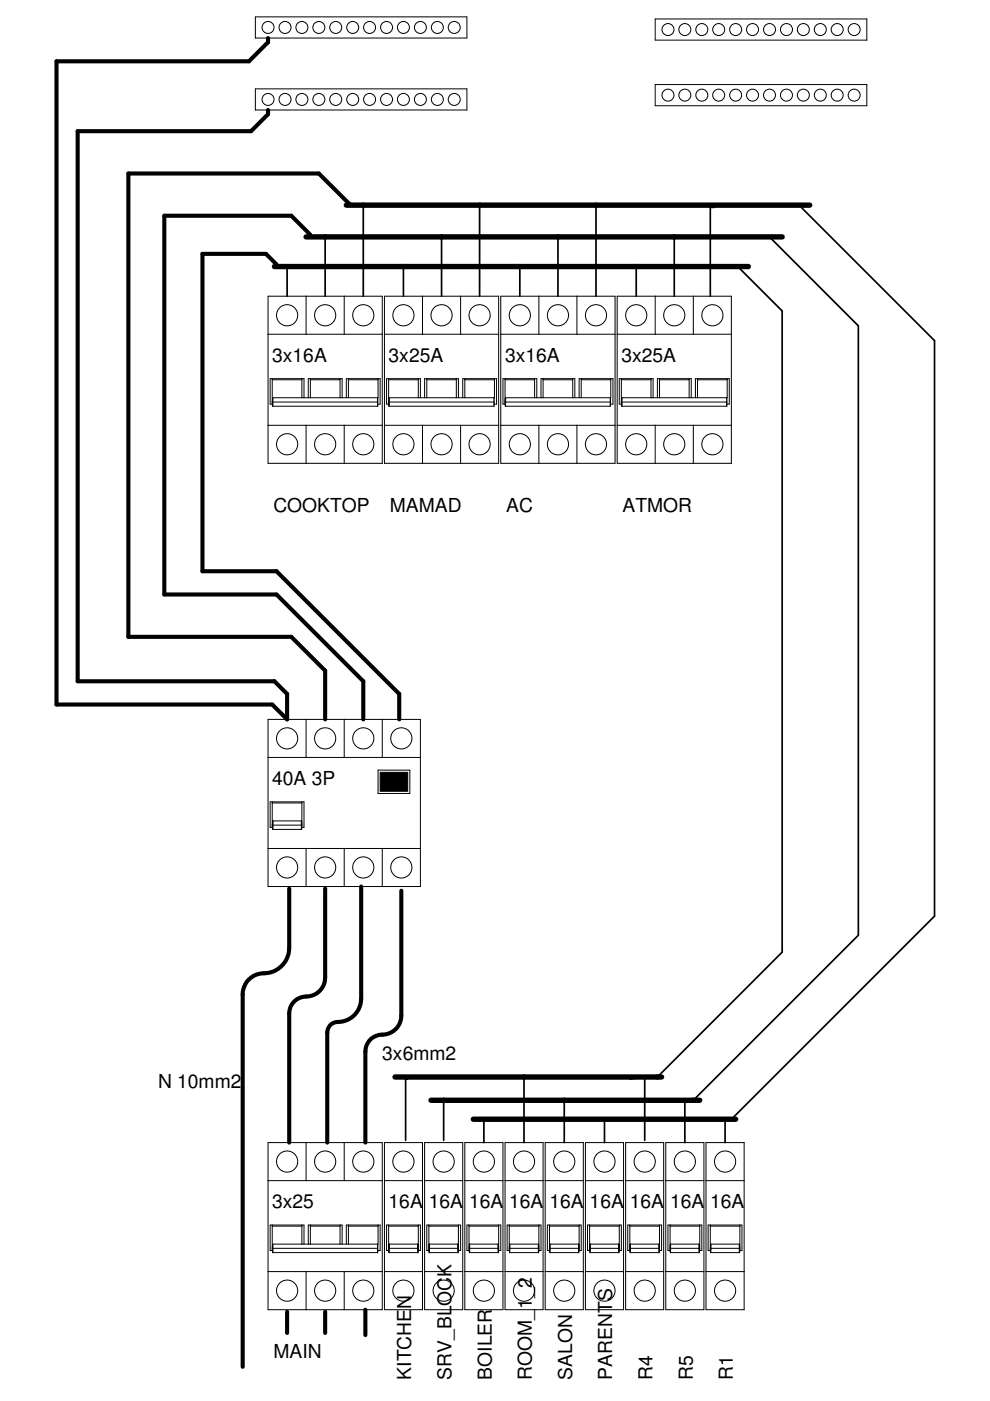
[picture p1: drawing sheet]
<svg xmlns="http://www.w3.org/2000/svg" width="210mm" height="297mm" viewBox="0 0 210 297" stroke-linecap="round" stroke-linejoin="round" font-family="sans-serif">
<g fill="none" stroke="#000" stroke-width=".21">
<path d="M54.1 3.6h44.9v4.5h-44.9zM54.1 18.8h44.9v4.5h-44.9zM138.9 4h44.9v4.5h-44.9zM138.9 17.9h44.9v4.5h-44.9zM56.8 62.8h24.2v35.4h-24.2zM56.8 70.9h24.2M64.9 62.8v8.1M73 62.8v8.1M81.5 62.8h24.2v35.4h-24.2zM81.5 70.9h24.2M89.6 62.8v8.1M97.7 62.8v8.1"/>
<path d="M106.2 62.8h24.2v35.4h-24.2zM106.2 70.9h24.2M114.3 62.8v8.1M122.3 62.8v8.1M130.9 62.8h24.2v35.4h-24.2zM130.9 70.9h24.2M138.9 62.8v8.1M147 62.8v8.1M56.8 90.2h24.2M57.7 80.3l.1 5.8h22.3M57.7 80.5h6.3M64 80.3v4"/>
<path d="M64.5 84.3v-4h-7.2v5.4h.5M64.9 90.2v8M65.4 84.3v-4h7.1v4M65.8 80.3v4M65.8 80.5h6.3M72.1 80.3v4M73 90.2v8M73.4 84.3v-4h7.2v5.4h-.5M73.9 80.3v4h-16.1l-.1 .9h22.4M73.9 80.5h6.3M80.2 80.3v4h-6.2M81.5 90.2h24.2"/>
<path d="M82.4 80.5h6.3M82.4 80.3l.1 5.8h22.3M88.7 80.3v4M89.1 84.3v-4h-7.1v5.4h.5M89.6 90.2v8M90 84.3v-4h7.2v4M90.5 80.5h6.3M90.5 80.3v4M96.8 80.3v4M97.7 90.2v8M98.1 84.3v-4h7.2v5.4h-.5M98.6 80.5h6.2"/>
<path d="M98.6 80.3v4h-16.1l-.1 .9h22.4M104.8 80.3v4h-6.2M106.2 90.2h24.2M107.1 80.5h6.2M107.1 80.3l.1 5.8h22.2M113.3 80.3v4M113.8 84.3v-4h-7.2v5.4h.6M114.3 90.2v8M114.7 84.3v-4h7.2v4M115.1 80.5h6.3M115.1 80.3v4M121.4 80.3v4"/>
<path d="M122.3 90.2v8M122.8 84.3v-4h7.2v5.4h-.6M123.2 80.5h6.3M123.2 80.3v4h-16l-.1 .9h22.3M129.5 80.3v4h-6.2M130.9 90.2h24.2M131.7 80.3l.1 5.8h22.3M131.7 80.5h6.3M138 80.3v4M138.5 84.3v-4h-7.2v5.4h.5M138.9 90.2v8M139.4 84.3v-4h7.2v4"/>
<path d="M139.8 80.5h6.3M139.8 80.3v4M146.1 80.3v4M147 90.2v8M147.4 84.3v-4h7.2v5.4h-.5M147.9 80.3v4h-16.1l-.1 .9h22.4M147.9 80.5h6.3M154.2 80.3v4h-6.2M56.8 152.5h32.3v35.5h-32.3zM64.9 152.5v8.1M73 152.5v8.1M81 152.5v8.1"/>
<path d="M56.8 179.9h32.3M56.8 160.6h32.3M57.7 170l.1 5.9h6.1l.1-5.9M57.7 170.2h6.3M57.8 174.1v1.3h-.5v-5.4h7.2v5.4h-.6v-1.3M57.8 174.1l-.1 .8h6.3l-.1-.8M57.8 174.1h6.1M64.9 179.9v8.1M73 179.9v8.1M80.2 163.3h6.7v4.9h-6.7zM81 179.9v8.1M56.8 242.3h24.2v35.4h-24.2z"/>
<path d="M56.8 250.3h24.2M57.7 259.7l.1 5.9h22.3M57.7 260h6.3M64 259.7v4.1M64.9 242.3v8M65.8 260h6.3M65.8 259.7v4.1M72.1 259.7v4.1M73 242.3v8M73.9 259.7v4.1h-16.1l-.1 .9h22.4M73.9 260h6.3M80.2 259.7v4.1h-6.2"/>
<path d="M81.5 242.3h8.1v35.4h-8.1zM81.5 250.3h8.1M82.4 260h6.3M82.4 259.7l.1 5.9h6.1l.1-5.9M90 242.3h8.1v35.4h-8.1zM90 250.3h8.1M90.9 260h6.3M90.9 259.7l.1 5.9h6.1l.1-5.9M98.6 242.3h8v35.4h-8zM98.6 250.3h8M99.4 260h6.3M99.4 259.7l.1 5.9h6.1l.1-5.9"/>
<path d="M107.1 242.3h8v35.4h-8zM107.1 250.3h8M108 260h6.3M108 259.7l.1 5.9h6.1l.1-5.9M115.6 242.3h8.1v35.4h-8.1zM115.6 250.3h8.1M116.5 260h6.3M116.5 259.7l.1 5.9h6.1l.1-5.9M124.1 242.3h8.1v35.4h-8.1zM124.1 250.3h8.1M125 260h6.3M125 259.7l.1 5.9h6.1l.1-5.9"/>
<path d="M132.7 242.3h8v35.4h-8zM132.7 250.3h8M133.5 260h6.3M133.5 259.7l.1 5.9h6.1l.1-5.9M141.2 242.3h8v35.4h-8zM141.2 250.3h8M142.1 260h6.3M142.1 259.7l.1 5.9h6.1l.1-5.9M149.7 242.3h8.1v35.4h-8.1zM149.7 250.3h8.1M150.6 260h6.3M150.6 259.7l.1 5.9h6.1l.1-5.9"/>
<path d="M56.8 269.6h24.2M64.5 263.8v-4.1h-7.2v5.4h.5M64.9 269.6v8.1M65.4 263.8v-4.1h7.1v4.1M73 269.6v8.1M73.4 263.8v-4.1h7.2v5.4h-.5M81.5 269.6h8.1M82.5 263.8v1.3h-.5v-5.4h7.1v5.4h-.5v-1.3M82.5 263.8l-.1 .9h6.3l-.1-.9M82.5 263.8h6.1M90 269.6h8.1M91 263.8v1.3h-.5v-5.4h7.2v5.4h-.6v-1.3"/>
<path d="M91 263.8l-.1 .9h6.3l-.1-.9M91 263.8h6.1M98.6 269.6h8M99.5 263.8v1.3h-.5v-5.4h7.2v5.4h-.6v-1.3M99.5 263.8l-.1 .9h6.3l-.1-.9M99.5 263.8h6.1M107.1 269.6h8M108.1 263.8v1.3h-.6v-5.4h7.2v5.4h-.5v-1.3M108.1 263.8l-.1 .9h6.3l-.1-.9M108.1 263.8h6.1M115.6 269.6h8.1M116.6 263.8v1.3h-.5v-5.4h7.1v5.4h-.5v-1.3"/>
<path d="M116.6 263.8l-.1 .9h6.3l-.1-.9M116.6 263.8h6.1M124.1 269.6h8.1M125.1 263.8v1.3h-.5v-5.4h7.1v5.4h-.5v-1.3M125.1 263.8l-.1 .9h6.3l-.1-.9M125.1 263.8h6.1M132.7 269.6h8M133.6 263.8v1.3h-.5v-5.4h7.2v5.4h-.6v-1.3M133.6 263.8l-.1 .9h6.3l-.1-.9M133.6 263.8h6.1M141.2 269.6h8M142.2 263.8v1.3h-.6v-5.4h7.2v5.4h-.5v-1.3"/>
<path d="M142.2 263.8l-.1 .9h6.3l-.1-.9M142.2 263.8h6.1M149.7 269.6h8.1M150.7 263.8v1.3h-.6v-5.4h7.2v5.4h-.5v-1.3M150.7 263.8l-.1 .9h6.3l-.1-.9M150.7 263.8h6.1"/>
<circle cx="56.8" cy="5.8" r="1.27"/>
<circle cx="60.4" cy="5.8" r="1.27"/>
<circle cx="64" cy="5.8" r="1.27"/>
<circle cx="67.6" cy="5.8" r="1.27"/>
<circle cx="71.2" cy="5.8" r="1.27"/>
<circle cx="74.8" cy="5.8" r="1.27"/>
<circle cx="78.4" cy="5.8" r="1.27"/>
<circle cx="82" cy="5.8" r="1.27"/>
<circle cx="85.5" cy="5.8" r="1.27"/>
<circle cx="89.1" cy="5.8" r="1.27"/>
<circle cx="92.7" cy="5.8" r="1.27"/>
<circle cx="96.3" cy="5.8" r="1.27"/>
<circle cx="141.6" cy="6.3" r="1.27"/>
<circle cx="145.2" cy="6.3" r="1.27"/>
<circle cx="148.8" cy="6.3" r="1.27"/>
<circle cx="152.4" cy="6.3" r="1.27"/>
<circle cx="156" cy="6.3" r="1.27"/>
<circle cx="159.6" cy="6.3" r="1.27"/>
<circle cx="163.2" cy="6.3" r="1.27"/>
<circle cx="166.8" cy="6.3" r="1.27"/>
<circle cx="170.3" cy="6.3" r="1.27"/>
<circle cx="173.9" cy="6.3" r="1.27"/>
<circle cx="177.5" cy="6.3" r="1.27"/>
<circle cx="181.1" cy="6.3" r="1.27"/>
<circle cx="56.8" cy="21.1" r="1.27"/>
<circle cx="60.4" cy="21.1" r="1.27"/>
<circle cx="64" cy="21.1" r="1.27"/>
<circle cx="67.6" cy="21.1" r="1.27"/>
<circle cx="71.2" cy="21.1" r="1.27"/>
<circle cx="74.8" cy="21.1" r="1.27"/>
<circle cx="78.4" cy="21.1" r="1.27"/>
<circle cx="82" cy="21.1" r="1.27"/>
<circle cx="85.5" cy="21.1" r="1.27"/>
<circle cx="89.1" cy="21.1" r="1.27"/>
<circle cx="92.7" cy="21.1" r="1.27"/>
<circle cx="96.3" cy="21.1" r="1.27"/>
<circle cx="141.6" cy="20.2" r="1.27"/>
<circle cx="145.2" cy="20.2" r="1.27"/>
<circle cx="148.8" cy="20.2" r="1.27"/>
<circle cx="152.4" cy="20.2" r="1.27"/>
<circle cx="156" cy="20.2" r="1.27"/>
<circle cx="159.6" cy="20.2" r="1.27"/>
<circle cx="163.2" cy="20.2" r="1.27"/>
<circle cx="166.8" cy="20.2" r="1.27"/>
<circle cx="170.3" cy="20.2" r="1.27"/>
<circle cx="173.9" cy="20.2" r="1.27"/>
<circle cx="177.5" cy="20.2" r="1.27"/>
<circle cx="181.1" cy="20.2" r="1.27"/>
<circle cx="60.9" cy="66.8" r="2.24"/>
<circle cx="68.9" cy="66.8" r="2.24"/>
<circle cx="77" cy="66.8" r="2.24"/>
<circle cx="85.5" cy="66.8" r="2.24"/>
<circle cx="93.6" cy="66.8" r="2.24"/>
<circle cx="101.7" cy="66.8" r="2.24"/>
<circle cx="110.2" cy="66.8" r="2.24"/>
<circle cx="118.3" cy="66.8" r="2.24"/>
<circle cx="126.4" cy="66.8" r="2.24"/>
<circle cx="134.9" cy="66.8" r="2.24"/>
<circle cx="143" cy="66.8" r="2.24"/>
<circle cx="151" cy="66.8" r="2.24"/>
<circle cx="60.9" cy="94.2" r="2.24"/>
<circle cx="68.9" cy="94.2" r="2.24"/>
<circle cx="77" cy="94.2" r="2.24"/>
<circle cx="85.5" cy="94.2" r="2.24"/>
<circle cx="93.6" cy="94.2" r="2.24"/>
<circle cx="101.7" cy="94.2" r="2.24"/>
<circle cx="110.2" cy="94.2" r="2.24"/>
<circle cx="118.3" cy="94.2" r="2.24"/>
<circle cx="126.4" cy="94.2" r="2.24"/>
<circle cx="134.9" cy="94.2" r="2.24"/>
<circle cx="143" cy="94.2" r="2.24"/>
<circle cx="151" cy="94.2" r="2.24"/>
<circle cx="60.9" cy="156.5" r="2.24"/>
<circle cx="68.9" cy="156.5" r="2.24"/>
<circle cx="77" cy="156.5" r="2.24"/>
<circle cx="85.1" cy="156.5" r="2.24"/>
<circle cx="60.9" cy="183.9" r="2.24"/>
<circle cx="68.9" cy="183.9" r="2.24"/>
<circle cx="77" cy="183.9" r="2.24"/>
<circle cx="85.1" cy="183.9" r="2.24"/>
<circle cx="60.9" cy="246.3" r="2.24"/>
<circle cx="68.9" cy="246.3" r="2.24"/>
<circle cx="77" cy="246.3" r="2.24"/>
<circle cx="85.5" cy="246.3" r="2.24"/>
<circle cx="94.1" cy="246.3" r="2.24"/>
<circle cx="102.6" cy="246.3" r="2.24"/>
<circle cx="111.1" cy="246.3" r="2.24"/>
<circle cx="119.6" cy="246.3" r="2.24"/>
<circle cx="128.2" cy="246.3" r="2.24"/>
<circle cx="136.7" cy="246.3" r="2.24"/>
<circle cx="145.2" cy="246.3" r="2.24"/>
<circle cx="153.7" cy="246.3" r="2.24"/>
<circle cx="60.9" cy="273.6" r="2.24"/>
<circle cx="68.9" cy="273.6" r="2.24"/>
<circle cx="77" cy="273.6" r="2.24"/>
<circle cx="85.5" cy="273.6" r="2.24"/>
<circle cx="94.1" cy="273.6" r="2.24"/>
<circle cx="102.6" cy="273.6" r="2.24"/>
<circle cx="111.1" cy="273.6" r="2.24"/>
<circle cx="119.6" cy="273.6" r="2.24"/>
<circle cx="128.2" cy="273.6" r="2.24"/>
<circle cx="136.7" cy="273.6" r="2.24"/>
<circle cx="145.2" cy="273.6" r="2.24"/>
<circle cx="153.7" cy="273.6" r="2.24"/>
</g>
<g fill="none" stroke="#000" stroke-width=".28">
<path d="M57.8 84.3v1.8M80.1 84.3v1.8M82.5 84.3v1.8M104.8 84.3v1.8M107.2 84.3v1.8M129.4 84.3v1.8M131.8 84.3v1.8M154.1 84.3v1.8M57.8 174.1v1.8M63.9 174.1v1.8M57.8 263.8v1.8M80.1 263.8v1.8"/>
<path d="M82.5 263.8v1.8M88.6 263.8v1.8M91 263.8v1.8M97.1 263.8v1.8M99.5 263.8v1.8M105.6 263.8v1.8M108.1 263.8v1.8M114.2 263.8v1.8M116.6 263.8v1.8M122.7 263.8v1.8M125.1 263.8v1.8M131.2 263.8v1.8"/>
<path d="M133.6 263.8v1.8M139.7 263.8v1.8M142.2 263.8v1.8M148.3 263.8v1.8M150.7 263.8v1.8M156.8 263.8v1.8"/>
</g>
<path d="M80.6 163.7h5.8v4.1h-5.8z" fill="#000" stroke="#000" stroke-width=".21"/>
<path d="M56.8 8.1v.9l-4 4h-40.8v136.4h45.7l3.2 3.1v-5.4l-2.7-2.7h-41.7v-116.6h36.7l3.6-3.6v-.9M58.6 56.1l-2.2-2.3h-13.5v67.3h15.7l26 26v5.4M65.8 49.8l-4-4.1h-27v80.3h23.8l18.4 18.4v8.1M74.3 43.5l-6.7-6.7h-40.4v98.2h34.6l7.1 7.2v10.3M61.3 188.4v12.6a5.5 5.5 0 0 1-5.9 5.4 4.5 4.5 0 0 0-3.9 4.4v79M68.9 188.4v18.8a4.1 4.1 0 0 1-4.5 4.1 3.6 3.6 0 0 0-3.1 3.6v27.4M76.6 188v23.7a5 5 0 0 1-5.4 5 2.24 2.24 0 0 0-1.8 2.2v23.4M85.1 188.8v26.5a4.1 4.1 0 0 1-4.6 4.1 3.6 3.6 0 0 0-3 3.5v19.4M60.9 278.1v4.5M68.9 278.1v4.5M77.5 277.7v5.4" fill="none" stroke="#000" stroke-width=".87"/>
<path d="M58.2 56.5h100.5M64.9 50.2h100.9M73.4 43.5h98.3M83.8 228.3h56.5M91.4 233.3h57M100.4 237.3h55.6" fill="none" stroke="#000" stroke-width="1.1"/>
<g fill="none" stroke="#000" stroke-width=".36">
<path d="M60.9 56.5v6.3M68.9 50.2v12.6M77 43.5v19.3M85.5 56.5v6.3M93.6 50.2v12.6M101.7 43.5v19.3M110.2 56.5v6.3M118.3 50.2v12.6M126.4 43.5v19.3M134.9 56.5v6.3M143 50.2v12.6M151.5 44h-.9v18.8"/>
<path d="M156.9 57l8.9 8.9v136l-26.4 26.4M163.2 50.2l18.8 18.9v129.2l-35 35h-1.8v9M169.9 44l28.2 28.2v122l-42.6 42.7M86.4 228.8h-.4v13M94.1 233.3v8.5M102.6 237.8v4.5M111.1 228.3v14M119.6 233.3v9M128.2 237.8v4.5M133.5 228.8l3.2-.5v13.5M153.7 237.8v4.5"/>
</g>
<g font-size="4.1">
<text x="57.7" y="76.7">3x16A</text>
<text x="82.4" y="76.7">3x25A</text>
<text x="107.1" y="76.7">3x16A</text>
<text x="131.7" y="76.7">3x25A</text>
<text x="58" y="108.5">COOKTOP</text>
<text x="82.6" y="108.5">MAMAD</text>
<text x="107.3" y="108.5">AC</text>
<text x="132" y="108.5">ATMOR</text>
<text x="57.7" y="166.4">40A 3P</text>
<text x="81.1" y="224.7">3x6mm2</text>
<text x="33.5" y="230.6">N 10mm2</text>
<text x="57.7" y="256.2">3x25</text>
<text x="82.4" y="256.2">16A</text>
<text x="90.9" y="256.2">16A</text>
<text x="99.4" y="256.2">16A</text>
<text x="108" y="256.2">16A</text>
<text x="116.5" y="256.2">16A</text>
<text x="125" y="256.2">16A</text>
<text x="133.5" y="256.2">16A</text>
<text x="142.1" y="256.2">16A</text>
<text x="150.6" y="256.2">16A</text>
<text x="87.2" y="277.5" transform="rotate(-90 87.2 277.5)">N</text>
<text x="95.7" y="276.8" transform="rotate(-90 95.7 276.8)">OCK</text>
<text x="112.8" y="277.5" transform="rotate(-90 112.8 277.5)">1_2</text>
<text x="58" y="287.9">MAIN</text>
<text x="87.2" y="292.5" transform="rotate(-90 87.2 292.5)">KITCHE</text>
<text x="95.7" y="292.5" transform="rotate(-90 95.7 292.5)">SRV_BL</text>
<text x="104.2" y="292.5" transform="rotate(-90 104.2 292.5)">BOILER</text>
<text x="112.8" y="292.5" transform="rotate(-90 112.8 292.5)">ROOM_</text>
<text x="121.3" y="292.5" transform="rotate(-90 121.3 292.5)">SALON</text>
<text x="129.8" y="292.5" transform="rotate(-90 129.8 292.5)">PARENTS</text>
<text x="138.3" y="292.5" transform="rotate(-90 138.3 292.5)">R4</text>
<text x="146.9" y="292.5" transform="rotate(-90 146.9 292.5)">R5</text>
<text x="155.4" y="292.5" transform="rotate(-90 155.4 292.5)">R1</text>
</g>
</svg>
